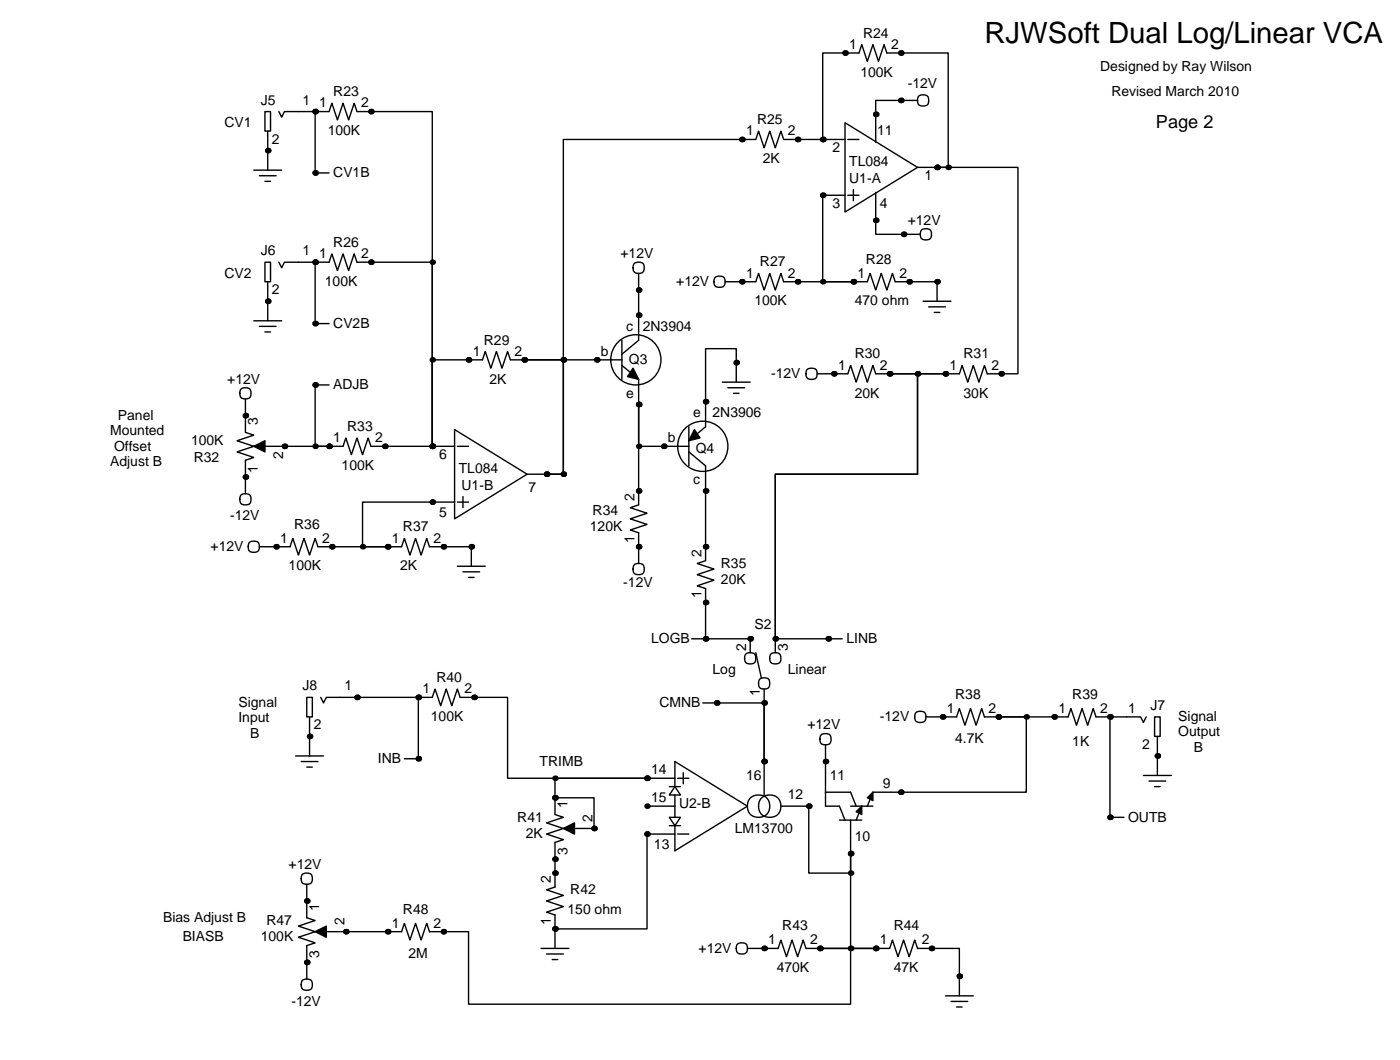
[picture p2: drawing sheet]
<svg xmlns="http://www.w3.org/2000/svg" width="255mm" height="193mm" viewBox="0 0 255 193" stroke-linecap="round" stroke-linejoin="round" font-family="sans-serif">
<g fill="none" stroke="#000" stroke-width=".25">
<path d="M167.1 18.3h-7.6v7.6M167.3 17.6a1.09 1.09 0 0 1 1.4-.2 1.09 1.09 0 0 1 .4 1.3 1.09 1.09 0 0 1-1.5 .5 1.09 1.09 0 0 1-.3-1.6zM46.2 31h5.1M47.2 32h3.1M48.3 20.3h1v3.6h-1zM48.3 33h1M48.8 23.9v7.1M50.8 20.3l.5 1 .5-1h8.1l.6-1.5 1 3 1-3 1 3 1-3 .5 1.5h13.7v61M57.4 20.3v11.2h2.5M149.9 25.4v-15.7h6.6l.5-1.6 1 3.1 1-3.1 1 3.1 1-3.1 .5 1.6h11.2v20.8h-2M153.9 22.4l13.2 8.1-13.2 8.1zM153.9 35.6h-4v15.7h5.5"/>
<path d="M153.9 25.4h-11.2l-.5-1.5-1 3-1-3-1 3-1-3-.5 1.5h-35.1v40.1h-7.1M154.4 25.4h2.1M154.4 35.6h2.1M155.4 34.5v2.1M159.5 35.1v7.6h8.1M167.1 30.5h3.6M170.7 30.5h14.7v37.6h-5.6l-.5-1.6-1 3.1-1-3.1-1 3.1-1-3.1-.5 1.6h-15.3l-.5-1.6-1 3.1-1-3.1-1 3.1-1.1-3.1-.5 1.6h-5.6M46.2 58.4h5.1M47.2 59.4h3.1M48.3 47.8h1v3.5h-1zM48.8 51.3v7.1M50.8 47.8l.5 1 .5-1h8.1l.6-1.6 1 3.1 1-3.1 1 3.1 1-3.1 .5 1.6h13.7v33.5"/>
<path d="M57.4 47.8v11.1h2.5M115.5 48.1a1.09 1.09 0 0 1 1.3-.3 1.09 1.09 0 0 1 .5 1.4 1.09 1.09 0 0 1-1.5 .5 1.09 1.09 0 0 1-.3-1.6zM116.3 49.8v12.2l-3 2.5M130.2 50.6a1.09 1.09 0 0 1 1.4-.2 1.09 1.09 0 0 1 .4 1.3 1.09 1.09 0 0 1-1.5 .5 1.09 1.09 0 0 1-.3-1.6zM132.1 51.3h5.6l.5-1.5 1 3 1-3 1 3 1-3 .5 1.5h15.3l.5-1.5 1 3 1-3 1 3 1.1-3 .5 1.5h7.6v3.6M167.8 42a1.09 1.09 0 0 1 1.4-.3 1.09 1.09 0 0 1 .4 1.4 1.09 1.09 0 0 1-1.5 .5 1.09 1.09 0 0 1-.3-1.6zM168.1 54.9h5.1M169.2 55.9h3M170.2 56.9h1M43.8 70.9a1.09 1.09 0 0 1 1.4-.2 1.09 1.09 0 0 1 .5 1.3 1.09 1.09 0 0 1-1.6 .5 1.09 1.09 0 0 1-.3-1.6zM44.7 72.6v6.1l1.5 .5-3 1.1 3 1-3 1 3 1-1.5 .5v6.1M48.3 60.5h1"/>
<path d="M59.9 70.1h-2.5v11.2h2.5M82.8 78.2l13.2 8.2-13.2 8.1zM95.5 65.5h-2.5l-.5-1.5-1.1 3.1-1-3.1-1 3.1-1-3.1-.5 1.5h-9.2v15.8M95.5 65.5h7.1v20.9h-3M113.3 65.5h-10.7v20.9h-3M113.3 66.5l3 2.6v22.8l-1.5 .6 3.1 1-3.1 1 3.1 1-3.1 1 1.5 .5v5.6M113.3 62v7.1M116.3 73.7v7.6h9.2M125.5 77.7v7.1M131.6 69.6h5.1M132.6 70.6h3M133.6 71.6h1"/>
<path d="M134.1 69.6v-6.1h-5.6v14.2l-3 2.6M147 67.4a1.09 1.09 0 0 1 1.3-.3 1.09 1.09 0 0 1 .5 1.4 1.09 1.09 0 0 1-1.5 .5 1.09 1.09 0 0 1-.3-1.6zM162.1 68.1h5v18.3h-25.9v29.9h12.2M172.2 68.1h-5.1v18.3h-25.9v32.5M43.8 90.2a1.09 1.09 0 0 1 1.4-.2 1.09 1.09 0 0 1 .5 1.3 1.09 1.09 0 0 1-1.6 .5 1.09 1.09 0 0 1-.3-1.6zM45.4 98.9a1.09 1.09 0 0 1 1.3-.3 1.09 1.09 0 0 1 .5 1.4 1.09 1.09 0 0 1-1.5 .5 1.09 1.09 0 0 1-.3-1.6zM47.2 99.6h5.6l.5-1.6 1.1 3.1 1-3.1 1 3.1 1-3.1 .5 1.6h15.3l.5-1.6 1 3.1 1-3.1 1 3.1 1-3.1 .5 1.6h7.7v3.5M48.3 81.3h14.2l.5-1.5 1 3 1-3 1 3 1.1-3 .5 1.5h15.2M82.8 91.4h-16.8v8.2h4.6M83.3 81.3h2M83.3 91.4h2M84.3 90.4v2.1"/>
<path d="M96 86.4h3.6M125.5 82.3l3 2.5v17.3l-1.5 .5 3 1-3 1 3 1.1-3 1 1.5 .5v9.1M83.3 103.1h5.1M84.3 104.1h3.1M85.3 105.2h1.1M115.5 102.9a1.09 1.09 0 0 1 1.3-.2 1.09 1.09 0 0 1 .5 1.3 1.09 1.09 0 0 1-1.5 .5 1.09 1.09 0 0 1-.3-1.6zM126 116.3h10.7v2.6M135.8 119.2a1.09 1.09 0 0 1 1.4-.2 1.09 1.09 0 0 1 .4 1.3 1.09 1.09 0 0 1-1.5 .5 1.09 1.09 0 0 1-.3-1.6zM137.7 118.9l1 4.5M140.3 119.2a1.09 1.09 0 0 1 1.4-.2 1.09 1.09 0 0 1 .5 1.3 1.09 1.09 0 0 1-1.5 .5 1.09 1.09 0 0 1-.4-1.6zM53.8 137.7h5.1M54.9 138.7h3"/>
<path d="M55.9 127h1v3.6h-1zM55.9 139.7h1M56.4 130.6v7.1M58.4 127l.5 1 .5-1h19.3l.5-1.5 1.1 3 1-3 1 3 1-3 .5 1.5h8.7v14.7h25.4M76.2 127v11.2h-2.5M128 128h11.2v10.7M138.3 123.8a1.09 1.09 0 0 1 1.4-.3 1.09 1.09 0 0 1 .5 1.4 1.09 1.09 0 0 1-1.6 .5 1.09 1.09 0 0 1-.3-1.6zM139.2 125.5v19.3M149.5 133.9a1.09 1.09 0 0 1 1.4-.2 1.09 1.09 0 0 1 .5 1.3 1.09 1.09 0 0 1-1.6 .5 1.09 1.09 0 0 1-.3-1.6zM150.4 135.6v11.2h2.5l1 2.6M166.8 129.9a1.09 1.09 0 0 1 1.3-.3 1.09 1.09 0 0 1 .5 1.4 1.09 1.09 0 0 1-1.5 .5 1.09 1.09 0 0 1-.3-1.6zM168.7 130.6h5.5l.6-1.6 1 3.1 1-3.1 1 3.1 1-3.1 .5 1.6h15.3l.5-1.6 1 3.1 1-3.1 1 3.1 1-3.1 .5 1.6h8.2l.5 1 .5-1"/>
<path d="M181.9 130.6h5v13.7h-27.9l-1 2.5M202.2 130.6v18.2h2.5M210.3 130.6h1v3.5h-1zM210.8 134.1v7.1M55 159.3a1.09 1.09 0 0 1 1.4-.2 1.09 1.09 0 0 1 .5 1.3 1.09 1.09 0 0 1-1.6 .5 1.09 1.09 0 0 1-.3-1.6zM101.1 145.3h7.1v5.6h-3.6M101.1 145.3v3l1.5 .5-3 1.1 3 1-3 1 3 1-1.5 .5v8.1l-1.5 .6 3 1-3 1 3 1-3 1 1.5 .5v6.1M117.9 141.7h-16.8v3.6M117.9 141.7h5M117.9 146.8h5M121.9 148.8h2.1l-1.1 1.6zM121.9 143.3h2.1"/>
<path d="M121.9 150.4h2.1M122.9 143.3l1.1 1.5h-2.1zM122.9 151.9h-5v17.3h-16.8M122.9 143.3v-4.6l13.2 8.1-13.2 8.1v-4.5M122.9 144.8v4M123.4 141.7h2.1M123.4 151.9h2.1M124.5 140.7v2M142.2 146.8h5.1v12.2h7.6v-3.6M150.4 144.3h4.5l1.1 2.5M152.9 149.4h4.1M154.9 155.4v17.3h4.6"/>
<path d="M154.9 146.8h4.1M154.9 149.4v6M157 146.8l-1 2.6M208.3 141.2h5.1M209.3 142.2h3M210.3 143.3h1M55 178.6a1.09 1.09 0 0 1 1.4-.2 1.09 1.09 0 0 1 .5 1.3 1.09 1.09 0 0 1-1.6 .5 1.09 1.09 0 0 1-.3-1.6zM55.9 161v6.1l1.5 .5-3 1.1 3 1-3 1 3 1-1.5 .5v6.1M59.4 169.7h13.8l.5-1.6 1 3.1 1-3.1 1 3.1 1-3.1 .5 1.6h7.1v13.2h69.6v-10.2h-5.5M98.6 172.7h5M99.6 173.7h3M100.6 174.8h1"/>
<path d="M134.3 172a1.09 1.09 0 0 1 1.3-.2 1.09 1.09 0 0 1 .5 1.3 1.09 1.09 0 0 1-1.5 .5 1.09 1.09 0 0 1-.3-1.6zM136.1 172.7h5.6l.5-1.5 1.1 3 1-3 1 3 1-3 .5 1.5h15.3l.5-1.5 1 3 1-3 1 3 1-3 .5 1.5h7.7v8.7M172.2 181.4h5.1M173.2 182.4h3.1M174.2 183.4h1.1"/>
<circle cx="115.8" cy="65.5" r="4.6"/>
<circle cx="128" cy="81.3" r="4.6"/>
<circle cx="138.2" cy="146.8" r="2.07"/>
<circle cx="140.2" cy="146.8" r="2.07"/>
</g>
<g fill="#000">
<circle cx="153.9" cy="9.7" r=".51"/>
<circle cx="164.1" cy="18.3" r=".51"/>
<circle cx="164.1" cy="9.7" r=".51"/>
<circle cx="48.8" cy="27.4" r=".51"/>
<circle cx="57.4" cy="20.3" r=".51"/>
<circle cx="57.4" cy="31.5" r=".51"/>
<circle cx="67.6" cy="20.3" r=".51"/>
<circle cx="135.1" cy="25.4" r=".51"/>
<circle cx="145.3" cy="25.4" r=".51"/>
<circle cx="149.9" cy="25.4" r=".51"/>
<circle cx="149.9" cy="35.6" r=".51"/>
<circle cx="159.5" cy="20.8" r=".51"/>
<circle cx="170.7" cy="30.5" r=".51"/>
<circle cx="172.7" cy="30.5" r=".51"/>
<circle cx="48.8" cy="54.9" r=".51"/>
<circle cx="57.4" cy="47.8" r=".51"/>
<circle cx="57.4" cy="58.9" r=".51"/>
<circle cx="67.6" cy="47.8" r=".51"/>
<circle cx="78.7" cy="47.8" r=".51"/>
<circle cx="116.3" cy="52.8" r=".51"/>
<circle cx="116.3" cy="57.4" r=".51"/>
<circle cx="135.1" cy="51.3" r=".51"/>
<circle cx="145.3" cy="51.3" r=".51"/>
<circle cx="149.9" cy="51.3" r=".51"/>
<circle cx="155.4" cy="51.3" r=".51"/>
<circle cx="159.5" cy="40.1" r=".51"/>
<circle cx="164.6" cy="42.7" r=".51"/>
<circle cx="165.6" cy="51.3" r=".51"/>
<circle cx="170.7" cy="51.3" r=".51"/>
<circle cx="44.7" cy="75.7" r=".51"/>
<circle cx="57.4" cy="70.1" r=".51"/>
<circle cx="78.7" cy="65.5" r=".51"/>
<circle cx="85.3" cy="65.5" r=".51"/>
<circle cx="95.5" cy="65.5" r=".51"/>
<circle cx="102.6" cy="65.5" r=".51"/>
<circle cx="108.7" cy="65.5" r=".51"/>
<circle cx="116.3" cy="73.7" r=".51"/>
<circle cx="128.5" cy="73.2" r=".51"/>
<circle cx="134.1" cy="66" r=".51"/>
<circle cx="151.9" cy="68.1" r=".51"/>
<circle cx="162.1" cy="68.1" r=".51"/>
<circle cx="167.1" cy="68.1" r=".51"/>
<circle cx="172.2" cy="68.1" r=".51"/>
<circle cx="182.4" cy="68.1" r=".51"/>
<circle cx="44.7" cy="86.9" r=".51"/>
<circle cx="50.3" cy="99.6" r=".51"/>
<circle cx="51.8" cy="81.3" r=".51"/>
<circle cx="57.4" cy="81.3" r=".51"/>
<circle cx="59.9" cy="81.3" r=".51"/>
<circle cx="60.5" cy="99.6" r=".51"/>
<circle cx="66" cy="99.6" r=".51"/>
<circle cx="70.1" cy="81.3" r=".51"/>
<circle cx="70.6" cy="99.6" r=".51"/>
<circle cx="78.7" cy="81.3" r=".51"/>
<circle cx="78.7" cy="91.4" r=".51"/>
<circle cx="80.8" cy="99.6" r=".51"/>
<circle cx="85.9" cy="99.6" r=".51"/>
<circle cx="99.6" cy="86.4" r=".51"/>
<circle cx="102.6" cy="86.4" r=".51"/>
<circle cx="116.3" cy="81.3" r=".51"/>
<circle cx="116.3" cy="89.4" r=".51"/>
<circle cx="116.3" cy="99.6" r=".51"/>
<circle cx="120.9" cy="81.3" r=".51"/>
<circle cx="128.5" cy="99.6" r=".51"/>
<circle cx="128.5" cy="89.4" r=".51"/>
<circle cx="128.5" cy="116.3" r=".51"/>
<circle cx="128.5" cy="109.7" r=".51"/>
<circle cx="136.7" cy="116.3" r=".51"/>
<circle cx="141.2" cy="116.3" r=".51"/>
<circle cx="150.9" cy="116.3" r=".51"/>
<circle cx="56.4" cy="134.1" r=".51"/>
<circle cx="65" cy="127" r=".51"/>
<circle cx="76.2" cy="138.2" r=".51"/>
<circle cx="76.2" cy="127" r=".51"/>
<circle cx="86.4" cy="127" r=".51"/>
<circle cx="130.6" cy="128" r=".51"/>
<circle cx="139.2" cy="128" r=".51"/>
<circle cx="139.2" cy="138.7" r=".51"/>
<circle cx="150.4" cy="138.7" r=".51"/>
<circle cx="171.7" cy="130.6" r=".51"/>
<circle cx="181.9" cy="130.6" r=".51"/>
<circle cx="186.9" cy="130.6" r=".51"/>
<circle cx="192" cy="130.6" r=".51"/>
<circle cx="202.2" cy="130.6" r=".51"/>
<circle cx="210.8" cy="137.7" r=".51"/>
<circle cx="101.1" cy="156.5" r=".51"/>
<circle cx="101.1" cy="141.7" r=".51"/>
<circle cx="101.1" cy="145.3" r=".51"/>
<circle cx="101.1" cy="159" r=".51"/>
<circle cx="108.2" cy="150.9" r=".51"/>
<circle cx="117.9" cy="151.9" r=".51"/>
<circle cx="117.9" cy="141.7" r=".51"/>
<circle cx="117.9" cy="146.8" r=".51"/>
<circle cx="147.3" cy="146.8" r=".51"/>
<circle cx="154.9" cy="159" r=".51"/>
<circle cx="154.9" cy="155.4" r=".51"/>
<circle cx="164.1" cy="144.3" r=".51"/>
<circle cx="202.2" cy="148.8" r=".51"/>
<circle cx="55.9" cy="164.1" r=".51"/>
<circle cx="55.9" cy="175.3" r=".51"/>
<circle cx="63" cy="169.7" r=".51"/>
<circle cx="70.6" cy="169.7" r=".51"/>
<circle cx="80.8" cy="169.7" r=".51"/>
<circle cx="101.1" cy="169.2" r=".51"/>
<circle cx="139.2" cy="172.7" r=".51"/>
<circle cx="149.4" cy="172.7" r=".51"/>
<circle cx="154.9" cy="172.7" r=".51"/>
<circle cx="159.5" cy="172.7" r=".51"/>
<circle cx="169.7" cy="172.7" r=".51"/>
<circle cx="174.8" cy="177.8" r=".51"/>
</g>
<path d="M115.3 67.1l1 2-2-.5zM126.5 78.2l1 1.6-2 .5zM46.2 81.3l2.1-1v2zM102.6 150.9l2-1v2zM157 146.8v1.5l-1-.5zM158 145.3l1-1v1.5zM57.4 169.7l2-1v2z" fill="#000" stroke="#000" stroke-width=".25"/>
<text font-size="5.3" x="179.3" y="7.9">RJWSoft Dual Log/Linear VCA</text>
<text font-size="3.3" x="210.6" y="23.4">Page 2</text>
<g font-size="2.5">
<text x="154.7" y="8.9">1</text>
<text x="157.2" y="6.9">R24</text>
<text x="162.3" y="8.9">2</text>
<text x="60.7" y="17.5">R23</text>
<text x="156.7" y="14">100K</text>
<text x="165.4" y="16">-12V</text>
<text x="200.4" y="13">Designed by Ray Wilson</text>
<text x="202.4" y="17.5">Revised March 2010</text>
<text x="40.9" y="23.1">CV1</text>
<text x="47.5" y="19.1">J5</text>
<text x="55.1" y="19.1">1</text>
<text x="58.2" y="19.6">1</text>
<text x="65.8" y="19.6">2</text>
<text x="137.9" y="22.6">R25</text>
<text x="49.5" y="26.2">2</text>
<text x="59.7" y="24.6">100K</text>
<text x="135.9" y="24.6">1</text>
<text x="138.9" y="29.7">2K</text>
<text x="143.5" y="24.6">2</text>
<text x="151.6" y="27.7">2</text>
<text x="159.8" y="24.6">11</text>
<text x="60.7" y="32.3">CV1B</text>
<text x="154.7" y="33.3">U1-A</text>
<text x="154.7" y="30.2">TL084</text>
<text x="168.4" y="32.8">1</text>
<text x="151.6" y="37.8">3</text>
<text x="160.3" y="37.8">4</text>
<text x="165.4" y="40.9">+12V</text>
<text x="47.5" y="46.5">J6</text>
<text x="55.1" y="46.5">1</text>
<text x="58.2" y="47">1</text>
<text x="60.7" y="45">R26</text>
<text x="65.8" y="47">2</text>
<text x="113" y="47">+12V</text>
<text x="40.9" y="50.5">CV2</text>
<text x="49.5" y="53.6">2</text>
<text x="59.2" y="52.1">100K</text>
<text x="123.2" y="52.1">+12V</text>
<text x="135.9" y="50.5">1</text>
<text x="138.4" y="48.5">R27</text>
<text x="143.5" y="50.5">2</text>
<text x="156.2" y="50.5">1</text>
<text x="157.7" y="48">R28</text>
<text x="163.8" y="50.5">2</text>
<text x="60.7" y="59.7">CV2B</text>
<text x="137.4" y="55.6">100K</text>
<text x="155.7" y="55.6">470 ohm</text>
<text x="86.1" y="64.8">1</text>
<text x="88.1" y="62.7">R29</text>
<text x="93.7" y="64.8">2</text>
<text x="109.5" y="64.8">b</text>
<text x="114" y="60.2">c</text>
<text x="117.1" y="60.2">2N3904</text>
<text x="155.7" y="65.3">R30</text>
<text x="175.5" y="65.3">R31</text>
<text x="41.4" y="69.9">+12V</text>
<text x="60.7" y="70.9">ADJB</text>
<text x="89.2" y="69.9">2K</text>
<text x="114.6" y="66.3">Q3</text>
<text x="140.5" y="68.8">-12V</text>
<text x="152.7" y="67.3">1</text>
<text x="160.3" y="67.3">2</text>
<text x="173" y="67.3">1</text>
<text x="180.6" y="67.3">2</text>
<text x="21.5" y="76.5">Panel</text>
<text x="47" y="77.5" transform="rotate(-90 47 77.5)">3</text>
<text x="114" y="72.4">e</text>
<text x="126.2" y="75.9">e</text>
<text x="129.8" y="75.9">2N3906</text>
<text x="155.7" y="72.4">20K</text>
<text x="175.5" y="72.4">30K</text>
<text x="20.1" y="79.2">Mounted</text>
<text x="20.8" y="82">Offset</text>
<text x="34.8" y="81">100K</text>
<text x="51.6" y="83.6" transform="rotate(-90 51.6 83.6)">2</text>
<text x="60.7" y="80.5">1</text>
<text x="63.2" y="78.5">R33</text>
<text x="68.3" y="80.5">2</text>
<text x="80" y="83.6">6</text>
<text x="121.7" y="80.5">b</text>
<text x="126.7" y="82.6">Q4</text>
<text x="20.1" y="84.8">Adjust B</text>
<text x="35.3" y="84.1">R32</text>
<text x="47" y="86.1" transform="rotate(-90 47 86.1)">1</text>
<text x="62.2" y="85.6">100K</text>
<text x="83.6" y="86.1">TL084</text>
<text x="84.1" y="89.2">U1-B</text>
<text x="96.3" y="89.7">7</text>
<text x="126.2" y="88.1">c</text>
<text x="41.9" y="94.7">-12V</text>
<text x="80" y="94.2">5</text>
<text x="107.9" y="93.7">R34</text>
<text x="115.6" y="91.2" transform="rotate(-90 115.6 91.2)">2</text>
<text x="38.4" y="100.3">+12V</text>
<text x="51.1" y="98.8">1</text>
<text x="53.6" y="96.3">R36</text>
<text x="58.7" y="98.8">2</text>
<text x="71.4" y="98.8">1</text>
<text x="73.4" y="96.8">R37</text>
<text x="79" y="98.8">2</text>
<text x="107.4" y="96.8">120K</text>
<text x="115.6" y="98.8" transform="rotate(-90 115.6 98.8)">1</text>
<text x="127.8" y="101.3" transform="rotate(-90 127.8 101.3)">2</text>
<text x="52.6" y="103.9">100K</text>
<text x="72.9" y="103.9">2K</text>
<text x="113.5" y="106.9">-12V</text>
<text x="131.3" y="103.4">R35</text>
<text x="131.3" y="106.4">20K</text>
<text x="127.8" y="109" transform="rotate(-90 127.8 109)">1</text>
<text x="118.6" y="117.1">LOGB</text>
<text x="135.9" y="118.6" transform="rotate(-90 135.9 118.6)">2</text>
<text x="137.4" y="114.6">S2</text>
<text x="143.5" y="118.6" transform="rotate(-90 143.5 118.6)">3</text>
<text x="154.2" y="117.1">LINB</text>
<text x="55.1" y="125.7">J8</text>
<text x="62.7" y="125.7">1</text>
<text x="79.5" y="124.2">R40</text>
<text x="129.8" y="122.7">Log</text>
<text x="143.5" y="122.7">Linear</text>
<text x="43.4" y="128.8">Signal</text>
<text x="43.4" y="131.6">Input</text>
<text x="77" y="126.2">1</text>
<text x="78.5" y="131.3">100K</text>
<text x="84.6" y="126.2">2</text>
<text x="120.1" y="128.8">CMNB</text>
<text x="138.4" y="126.7" transform="rotate(-90 138.4 126.7)">1</text>
<text x="160.3" y="131.3">-12V</text>
<text x="172.5" y="129.8">1</text>
<text x="174" y="127.3">R38</text>
<text x="180.1" y="129.8">2</text>
<text x="192.8" y="129.8">1</text>
<text x="195.3" y="127.3">R39</text>
<text x="200.4" y="129.8">2</text>
<text x="205.5" y="129.8">1</text>
<text x="209.5" y="129.3">J7</text>
<text x="214.6" y="131.3">Signal</text>
<text x="45.6" y="134.4">B</text>
<text x="57.1" y="132.8">2</text>
<text x="147.1" y="132.8">+12V</text>
<text x="174" y="135.4">4.7K</text>
<text x="195.3" y="135.9">1K</text>
<text x="208" y="136.4">2</text>
<text x="214.6" y="134.1">Output</text>
<text x="217.5" y="136.9">B</text>
<text x="68.8" y="138.9">INB</text>
<text x="98.3" y="139.4">TRIMB</text>
<text x="118.6" y="141">14</text>
<text x="135.9" y="142">16</text>
<text x="151.1" y="142">11</text>
<text x="160.8" y="143.5">9</text>
<text x="94.2" y="149.6">R41</text>
<text x="103.4" y="147.1" transform="rotate(-90 103.4 147.1)">1</text>
<text x="107.9" y="149.6" transform="rotate(-90 107.9 149.6)">2</text>
<text x="118.6" y="146.1">15</text>
<text x="123.7" y="147.1">U2-B</text>
<text x="143.5" y="145.5">12</text>
<text x="205.5" y="149.6">OUTB</text>
<text x="95.8" y="152.7">2K</text>
<text x="103.4" y="155.7" transform="rotate(-90 103.4 155.7)">3</text>
<text x="119.1" y="154.7">13</text>
<text x="133.9" y="151.6">LM13700</text>
<text x="155.7" y="153.2">10</text>
<text x="52.6" y="158.2">+12V</text>
<text x="100.3" y="160.8" transform="rotate(-90 100.3 160.8)">2</text>
<text x="29.7" y="167.9">Bias Adjust B</text>
<text x="58.2" y="165.9" transform="rotate(-90 58.2 165.9)">1</text>
<text x="73.4" y="166.4">R48</text>
<text x="103.4" y="166.4">150 ohm</text>
<text x="103.9" y="162.8">R42</text>
<text x="33.3" y="171.5">BIASB</text>
<text x="47.5" y="171.5">100K</text>
<text x="48.5" y="168.4">R47</text>
<text x="62.7" y="168.4" transform="rotate(-90 62.7 168.4)">2</text>
<text x="71.4" y="168.9">1</text>
<text x="79" y="168.9">2</text>
<text x="100.3" y="168.4" transform="rotate(-90 100.3 168.4)">1</text>
<text x="127.3" y="173.5">+12V</text>
<text x="140" y="172">1</text>
<text x="142.5" y="169.4">R43</text>
<text x="147.6" y="172">2</text>
<text x="160.3" y="172">1</text>
<text x="162.8" y="169.4">R44</text>
<text x="167.9" y="172">2</text>
<text x="58.2" y="174.5" transform="rotate(-90 58.2 174.5)">3</text>
<text x="74.4" y="174.5">2M</text>
<text x="141.5" y="177">470K</text>
<text x="162.8" y="177">47K</text>
<text x="53.1" y="183.1">-12V</text>
</g>
</svg>
